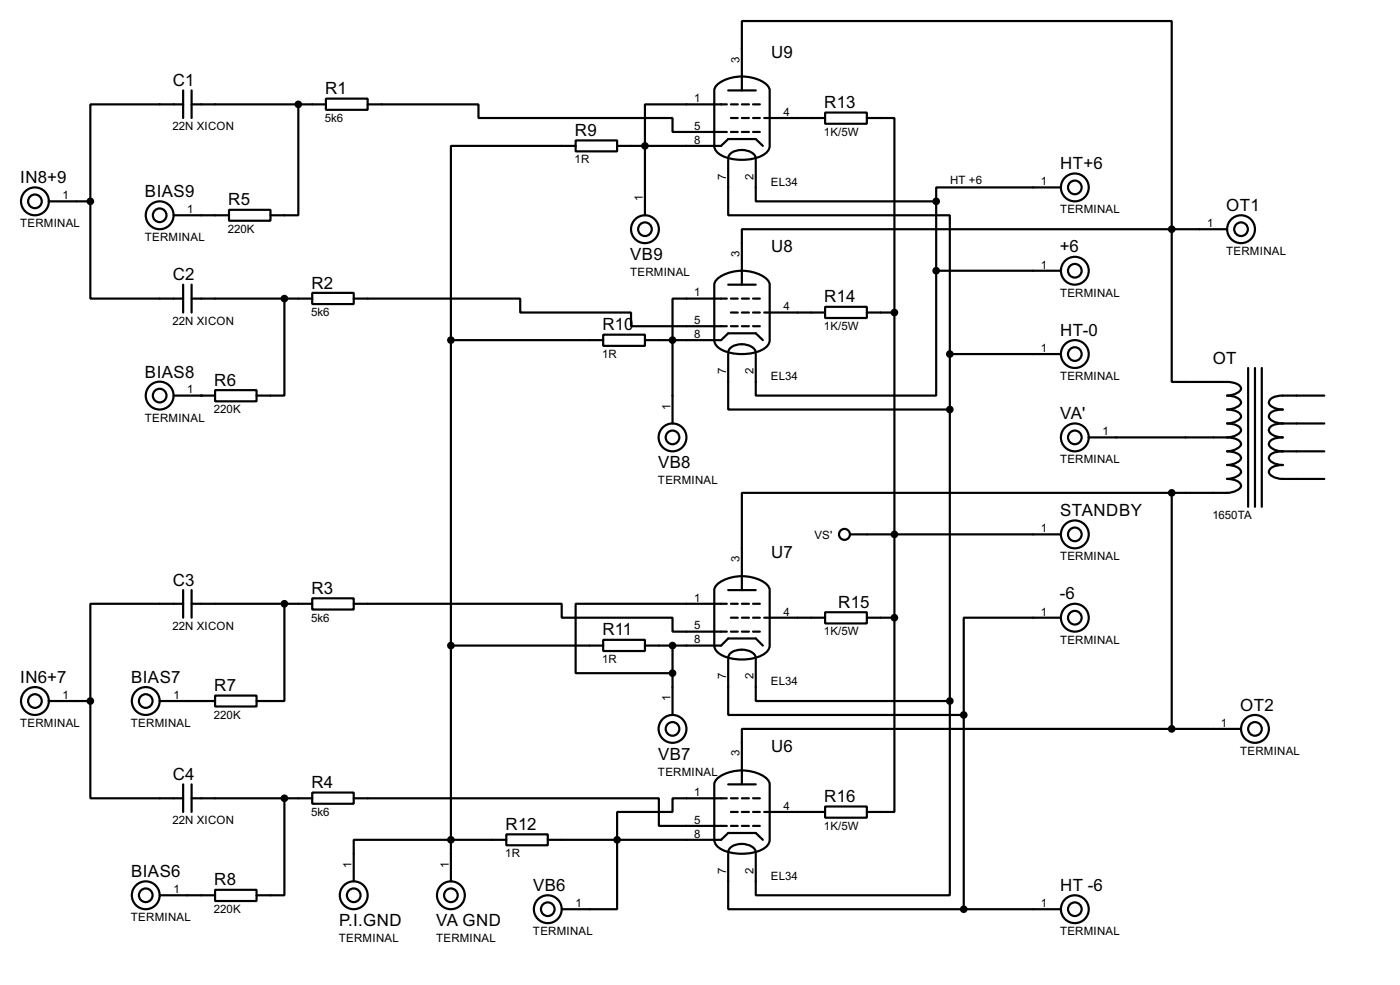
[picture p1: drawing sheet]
<svg xmlns="http://www.w3.org/2000/svg" width="256mm" height="180mm" viewBox="0 0 256 180" stroke-linecap="round" stroke-linejoin="round" font-family="sans-serif">
<g fill="none" stroke="#000" stroke-width=".4">
<path d="M33.6 19.1h-17v17.8M33.6 16.6v5M35.1 19.1h24.6M35.1 16.6v5M54.7 19.1v20.3h-5.1M59.7 18.1h7.7v2h-7.7zM67.4 19.1h20.3v2.5h35.5v2.6h10M131.3 15.6a7.5 7.5 0 0 1 9.3 0l.3 .5 .1 .5v10.1a2.21 2.21 0 0 1-1.5 1.8 8.9 8.9 0 0 1-7.8-.4l-.7-.9-.1-.5v-10.1l.1-.5zM133.2 19.1h-15v20.3M133.4 16.6h5.1M133.9 19.1h1.3M135.9 16.6v-12.7h78.8v38.1"/>
<path d="M135.9 19.1h1.3M138 19.1h1.2M8.9 36.9h7.7M16.6 36.9v17.8h17M31.8 39.4h10.2M42 38.4h7.6v2h-7.6zM105.5 25.7h7.6v2h-7.6zM105.5 26.7h-22.9v35.6M113.1 26.7h19l1.3-1.2h5.1l1.3 1.2M133.4 29.3v10.1h40.6v25.4M133.4 29a2.13 2.13 0 0 1 2.5-1.5 2.3 2.3 0 0 1 2.6 1.5M133.9 21.6h1.3"/>
<path d="M133.9 24.2h1.3M135.9 21.6h1.3M135.9 24.2h1.3M138 21.6h1.2M138 24.2h1.2M138.5 29.3v7.6h33M140 21.6h11.2M151.2 20.6h7.6v2.1h-7.6zM158.8 21.6h5.1v35.6M171.5 36.9v12.7M194.4 34.3h-22.9v2.6M33.6 52.1v5.1"/>
<path d="M35.1 54.7h22.1M35.1 52.1v5.1M52.1 54.7v17.7h-5.1M57.2 53.6h7.6v2.1h-7.6zM64.8 54.7h30.5v2.5h20.3v2.5h17.6M131.3 51.2a7.4 7.4 0 0 1 9.3 0l.3 .4 .1 .5v10.2a2.21 2.21 0 0 1-1.5 1.8 8.9 8.9 0 0 1-7.8-.4l-.7-.9-.1-.5v-10.2l.1-.5zM133.2 54.7h-10v22.8M133.4 52.1h5.1M133.9 57.2h1.3M133.9 54.7h1.3M133.9 59.7h1.3M135.9 57.2h1.3"/>
<path d="M135.9 54.7h1.3M135.9 59.7h1.3M138 57.2h1.2M138 54.7h1.2M138 59.7h1.2M140 57.2h11.2M151.2 56.2h7.6v2h-7.6zM158.8 57.2h5.1M163.9 57.2v55.9M171.5 49.6v22.8h-33v-7.6M171.5 49.6h22.9M214.7 42h-78.8v10.1"/>
<path d="M214.7 42v27.9h10.1a3.2 3.2 0 0 1 2.5 .9 .86 .86 0 0 1-.7 1.2l-1.2 .3-.6 .1a2.33 2.33 0 0 1 2.6 1.3 2.68 2.68 0 0 1-2.6 1.3 3.1 3.1 0 0 1 2.5 .9 .88 .88 0 0 1-.7 1.2l-1.2 .3-.6 .1a3.2 3.2 0 0 1 2.5 .9 .9 .9 0 0 1-.7 1.2l-1.2 .4-.6 .1M214.7 42h10.1M31.8 72.4h7.6M39.4 71.4h7.6v2.1h-7.6zM82.6 62.3h27.9M82.6 62.3v99M110.5 61.3h7.7v2h-7.7zM118.2 62.3h13.9l1.3-1.3h5.1l1.3 1.3M133.4 64.8v10.2h40.6M133.4 64.6a2.13 2.13 0 0 1 2.5-1.6 2.3 2.3 0 0 1 2.6 1.6M174 64.8v63.5M174 64.8h20.4"/>
<path d="M228.7 67.4v25.4M229.9 67.4v25.4M231.2 67.4v25.4M235 77.5a2.91 2.91 0 0 0-2.5 .9 .93 .93 0 0 0 .6 1.2l1.2 .4 .7 .1a2.91 2.91 0 0 0-2.5 .8 .91 .91 0 0 0 .6 1.2l1.2 .4 .7 .1M235 77.5h7.6M242.6 72.4h-7.6a2.87 2.87 0 0 0-2.5 .9 .88 .88 0 0 0 .6 1.2l1.2 .4 .7 .1a2.84 2.84 0 0 0-2.5 .9 .89 .89 0 0 0 .6 1.2l1.2 .3 .7 .1M155.8 97.8h38.6M199.4 80.1h25.4M214.7 90.2h-78.8v17.8M214.7 90.2v43.2M224.8 80.1a3.2 3.2 0 0 1 2.5 .8 .89 .89 0 0 1-.7 1.2l-1.2 .4-.6 .1a3.2 3.2 0 0 1 2.5 .9 .86 .86 0 0 1-.7 1.2l-1.2 .3-.6 .1a2.33 2.33 0 0 1 2.6 1.3 2.68 2.68 0 0 1-2.6 1.3 3.1 3.1 0 0 1 2.5 .9 .88 .88 0 0 1-.7 1.2l-1.2 .3-.6 .1h-10.1M235 82.6a2.91 2.91 0 0 0-2.5 .9 .88 .88 0 0 0 .6 1.2l1.2 .3 .7 .1a2.87 2.87 0 0 0-2.5 .9 .88 .88 0 0 0 .6 1.2l1.2 .4 .7 .1h7.6"/>
<path d="M235 82.6h7.6M33.6 110.5h-17v17.8M33.6 108v5.1M35.1 110.5h22.1M35.1 108v5.1M52.1 110.5v17.8h-5.1M57.2 109.5h7.6v2.1h-7.6zM64.8 110.5h38.1v2.6h20.3v2.5h10M82.6 118.2h27.9M110.5 117.1h7.7v2.1h-7.7zM118.2 118.2h13.9l1.3-1.3h5.1l1.3 1.3M123.2 118.2v12.7"/>
<path d="M131.3 107.1a7.5 7.5 0 0 1 9.3 0l.3 .4 .1 .5v10.2a2.22 2.22 0 0 1-1.5 1.8 8.7 8.7 0 0 1-7.8-.4l-.7-.9-.1-.5v-10.2l.1-.5zM133.2 110.5h-27.7v12.7h17.7M133.4 108h5.1M133.9 113.1h1.3M133.9 110.5h1.3M133.9 115.6h1.3M135.9 113.1h1.3M135.9 110.5h1.3M135.9 115.6h1.3M138 113.1h1.2M138 110.5h1.2M138 115.6h1.2"/>
<path d="M140 113.1h11.2M151.2 112.1h7.6v2h-7.6zM158.8 113.1h5.1M163.9 113.1v35.5h-5.1M194.4 113.1h-17.8v17.8M8.9 128.3h7.7M16.6 128.3v17.8h17M29.3 128.3h10.1M39.4 127.3h7.6v2h-7.6zM133.4 120.7v10.2h43.2M133.4 120.5a2.09 2.09 0 0 1 2.5-1.6 2.25 2.25 0 0 1 2.6 1.6M138.5 120.7v7.6h35.5"/>
<path d="M174 128.3v35.6h-35.5v-7.6M176.6 130.9v35.5M214.7 133.4h-78.8v10.2M214.7 133.4h12.7M33.6 143.6v5M35.1 146.1h22.1M35.1 143.6v5M52.1 146.1v17.8h-5.1M57.2 145.1h7.6v2h-7.6zM64.8 146.1h55.9v5.1h12.5M92.8 152.7h7.6v2h-7.6zM92.8 153.7h-28v7.6"/>
<path d="M100.4 153.7h31.7l1.3-1.2h5.1l1.3 1.2M131.3 142.6a7.5 7.5 0 0 1 9.3 0l.3 .5 .1 .5v10.1a2.21 2.21 0 0 1-1.5 1.8 8.9 8.9 0 0 1-7.8-.4l-.7-.9-.1-.5v-10.1l.1-.5zM133.2 146.1h-10v2.5h-10.1v17.8h-10.2M133.4 156.3v10.1h43.2M133.4 156a2.13 2.13 0 0 1 2.5-1.5 2.3 2.3 0 0 1 2.6 1.5M133.4 143.6h5.1M133.9 148.6h1.3M133.9 146.1h1.3M133.9 151.2h1.3M135.9 148.6h1.3M135.9 146.1h1.3M135.9 151.2h1.3"/>
<path d="M138 148.6h1.2M138 146.1h1.2M138 151.2h1.2M140 148.6h11.2M151.2 147.6h7.6v2.1h-7.6zM29.3 163.9h10.1M39.4 162.9h7.6v2h-7.6zM176.6 166.4h17.8"/>
<circle cx="6.4" cy="36.9" r="2.55"/>
<circle cx="6.4" cy="36.9" r="1.25"/>
<circle cx="29.2" cy="39.4" r="2.55"/>
<circle cx="29.2" cy="39.4" r="1.25"/>
<circle cx="196.9" cy="34.3" r="2.55"/>
<circle cx="196.9" cy="34.3" r="1.25"/>
<circle cx="118.1" cy="42" r="2.55"/>
<circle cx="118.1" cy="42" r="1.25"/>
<circle cx="196.9" cy="49.6" r="2.55"/>
<circle cx="196.9" cy="49.6" r="1.25"/>
<circle cx="227.3" cy="42" r="2.55"/>
<circle cx="227.3" cy="42" r="1.25"/>
<circle cx="29.2" cy="72.4" r="2.55"/>
<circle cx="29.2" cy="72.4" r="1.25"/>
<circle cx="196.9" cy="64.8" r="2.55"/>
<circle cx="196.9" cy="64.8" r="1.25"/>
<circle cx="123.2" cy="80.1" r="2.55"/>
<circle cx="123.2" cy="80.1" r="1.25"/>
<circle cx="154.7" cy="97.8" r="1"/>
<circle cx="196.9" cy="97.8" r="2.55"/>
<circle cx="196.9" cy="80.1" r="2.55"/>
<circle cx="196.9" cy="80.1" r="1.25"/>
<circle cx="196.9" cy="97.8" r="1.25"/>
<circle cx="196.9" cy="113.1" r="2.55"/>
<circle cx="196.9" cy="113.1" r="1.25"/>
<circle cx="6.4" cy="128.3" r="2.55"/>
<circle cx="6.4" cy="128.3" r="1.25"/>
<circle cx="26.7" cy="128.3" r="2.55"/>
<circle cx="26.7" cy="128.3" r="1.25"/>
<circle cx="123.2" cy="133.4" r="2.55"/>
<circle cx="123.2" cy="133.4" r="1.25"/>
<circle cx="229.9" cy="133.4" r="2.55"/>
<circle cx="229.9" cy="133.4" r="1.25"/>
<circle cx="26.7" cy="163.9" r="2.55"/>
<circle cx="26.7" cy="163.9" r="1.25"/>
<circle cx="64.8" cy="163.9" r="2.55"/>
<circle cx="64.8" cy="163.9" r="1.25"/>
<circle cx="82.6" cy="163.9" r="2.55"/>
<circle cx="82.6" cy="163.9" r="1.25"/>
<circle cx="100.3" cy="166.4" r="2.55"/>
<circle cx="100.3" cy="166.4" r="1.25"/>
<circle cx="196.9" cy="166.4" r="2.55"/>
<circle cx="196.9" cy="166.4" r="1.25"/>
</g>
<circle cx="36.9" cy="72.4" r=".2" fill="#000"/>
<g fill="#000" stroke="#000" stroke-width=".4">
<circle cx="54.6" cy="19.1" r=".5"/>
<circle cx="16.5" cy="36.9" r=".5"/>
<circle cx="118.1" cy="26.7" r=".5"/>
<circle cx="171.5" cy="36.9" r=".5"/>
<circle cx="52.1" cy="54.7" r=".5"/>
<circle cx="163.8" cy="57.2" r=".5"/>
<circle cx="171.5" cy="49.6" r=".5"/>
<circle cx="214.6" cy="42" r=".5"/>
<circle cx="82.6" cy="62.3" r=".5"/>
<circle cx="123.2" cy="62.3" r=".5"/>
<circle cx="174" cy="64.8" r=".5"/>
<circle cx="174" cy="75" r=".5"/>
<circle cx="163.8" cy="97.8" r=".5"/>
<circle cx="214.6" cy="90.2" r=".5"/>
<circle cx="52.1" cy="110.5" r=".5"/>
<circle cx="82.6" cy="118.2" r=".5"/>
<circle cx="123.2" cy="118.2" r=".5"/>
<circle cx="163.8" cy="113.1" r=".5"/>
<circle cx="16.5" cy="128.3" r=".5"/>
<circle cx="123.2" cy="123.2" r=".5"/>
<circle cx="174" cy="128.3" r=".5"/>
<circle cx="176.5" cy="130.9" r=".5"/>
<circle cx="214.6" cy="133.4" r=".5"/>
<circle cx="52.1" cy="146.1" r=".5"/>
<circle cx="82.6" cy="153.7" r=".5"/>
<circle cx="113" cy="153.7" r=".5"/>
<circle cx="176.5" cy="166.4" r=".5"/>
</g>
<g font-size="3.5">
<text x="141.3" y="10.6">U9</text>
<text x="31.7" y="15.7">C1</text>
<text x="59.6" y="17.3">R1</text>
<text x="151" y="19.8">R13</text>
<text x="105.3" y="24.9">R9</text>
<text x="3.7" y="33.5">IN8+9</text>
<text x="194.2" y="31">HT+6</text>
<text x="26.6" y="36">BIAS9</text>
<text x="41.8" y="37.6">R5</text>
<text x="224.7" y="38.6">OT1</text>
<text x="115.5" y="47.6">VB9</text>
<text x="141.3" y="46.2">U8</text>
<text x="194.2" y="46.2">+6</text>
<text x="31.7" y="51.3">C2</text>
<text x="57.1" y="52.8">R2</text>
<text x="151" y="55.4">R14</text>
<text x="110.4" y="60.5">R10</text>
<text x="194.2" y="61.4">HT-0</text>
<text x="26.6" y="69.1">BIAS8</text>
<text x="39.3" y="70.6">R6</text>
<text x="222.2" y="66.6">OT</text>
<text x="194.2" y="76.7">VA'</text>
<text x="120.6" y="85.7">VB8</text>
<text x="194.2" y="94.5">STANDBY</text>
<text x="31.7" y="107.2">C3</text>
<text x="141.3" y="102.1">U7</text>
<text x="57.1" y="108.7">R3</text>
<text x="153.6" y="111.3">R15</text>
<text x="194.2" y="109.7">-6</text>
<text x="110.4" y="116.3">R11</text>
<text x="3.7" y="125">IN6+7</text>
<text x="24" y="125">BIAS7</text>
<text x="39.3" y="126.5">R7</text>
<text x="227.2" y="130.1">OT2</text>
<text x="141.3" y="137.7">U6</text>
<text x="31.7" y="142.8">C4</text>
<text x="120.6" y="139">VB7</text>
<text x="57.1" y="144.3">R4</text>
<text x="151" y="146.8">R16</text>
<text x="92.6" y="151.9">R12</text>
<text x="24" y="160.5">BIAS6</text>
<text x="39.3" y="162.1">R8</text>
<text x="97.7" y="163.1">VB6</text>
<text x="194.2" y="163.1">HT -6</text>
<text x="62.1" y="169.5">P.I.GND</text>
<text x="79.9" y="169.5">VA GND</text>
</g>
<g font-size="2.4">
<text x="135.5" y="11.5" transform="rotate(-90 135.5 11.5)">3</text>
<text x="31.6" y="23.8">22N XICON</text>
<text x="59.5" y="22.3">5k6</text>
<text x="127.2" y="23.8">5</text>
<text x="127.2" y="18.7">1</text>
<text x="143.6" y="21.2">4</text>
<text x="105.3" y="29.9">1R</text>
<text x="127.2" y="26.3">8</text>
<text x="151" y="24.9">1K/5W</text>
<text x="133" y="33" transform="rotate(-90 133 33)">7</text>
<text x="138.1" y="33" transform="rotate(-90 138.1 33)">2</text>
<text x="141.2" y="34">EL34</text>
<text x="174" y="33.7">HT +6</text>
<text x="190.7" y="33.9">1</text>
<text x="3.7" y="41.6">TERMINAL</text>
<text x="11.5" y="36.5">1</text>
<text x="34.3" y="39">1</text>
<text x="117.8" y="36.9" transform="rotate(-90 117.8 36.9)">1</text>
<text x="194.2" y="39.1">TERMINAL</text>
<text x="221.2" y="41.6">1</text>
<text x="26.5" y="44.1">TERMINAL</text>
<text x="41.8" y="42.6">220K</text>
<text x="135.5" y="47" transform="rotate(-90 135.5 47)">3</text>
<text x="224.6" y="46.7">TERMINAL</text>
<text x="115.4" y="50.5">TERMINAL</text>
<text x="190.7" y="49.2">1</text>
<text x="31.6" y="59.4">22N XICON</text>
<text x="57" y="57.9">5k6</text>
<text x="127.2" y="59.3">5</text>
<text x="127.2" y="54.3">1</text>
<text x="143.6" y="56.8">4</text>
<text x="194.2" y="54.3">TERMINAL</text>
<text x="110.3" y="65.5">1R</text>
<text x="127.2" y="61.9">8</text>
<text x="151" y="60.4">1K/5W</text>
<text x="190.7" y="64.4">1</text>
<text x="34.3" y="72">1</text>
<text x="133" y="68.5" transform="rotate(-90 133 68.5)">7</text>
<text x="138.1" y="68.5" transform="rotate(-90 138.1 68.5)">2</text>
<text x="141.2" y="69.5">EL34</text>
<text x="194.2" y="69.5">TERMINAL</text>
<text x="26.5" y="77.2">TERMINAL</text>
<text x="39.2" y="75.7">220K</text>
<text x="122.8" y="75" transform="rotate(-90 122.8 75)">1</text>
<text x="202" y="79.7">1</text>
<text x="120.5" y="88.6">TERMINAL</text>
<text x="194.2" y="84.8">TERMINAL</text>
<text x="222.1" y="95">1650TA</text>
<text x="149.2" y="98.6">VS'</text>
<text x="190.7" y="97.4">1</text>
<text x="135.5" y="102.9" transform="rotate(-90 135.5 102.9)">3</text>
<text x="194.2" y="102.6">TERMINAL</text>
<text x="57" y="113.8">5k6</text>
<text x="127.2" y="110.1">1</text>
<text x="143.6" y="112.7">4</text>
<text x="190.7" y="112.7">1</text>
<text x="31.6" y="115.3">22N XICON</text>
<text x="127.2" y="115.2">5</text>
<text x="127.2" y="117.8">8</text>
<text x="151" y="116.3">1K/5W</text>
<text x="194.2" y="117.8">TERMINAL</text>
<text x="110.3" y="121.4">1R</text>
<text x="133" y="124.4" transform="rotate(-90 133 124.4)">7</text>
<text x="138.1" y="124.4" transform="rotate(-90 138.1 124.4)">2</text>
<text x="141.2" y="125.4">EL34</text>
<text x="11.5" y="127.9">1</text>
<text x="31.8" y="127.9">1</text>
<text x="39.2" y="131.5">220K</text>
<text x="122.8" y="128.3" transform="rotate(-90 122.8 128.3)">1</text>
<text x="3.7" y="133.1">TERMINAL</text>
<text x="24" y="133.1">TERMINAL</text>
<text x="223.7" y="133">1</text>
<text x="120.5" y="142">TERMINAL</text>
<text x="135.5" y="138.5" transform="rotate(-90 135.5 138.5)">3</text>
<text x="227.2" y="138.1">TERMINAL</text>
<text x="57" y="149.3">5k6</text>
<text x="127.2" y="145.7">1</text>
<text x="143.6" y="148.2">4</text>
<text x="31.6" y="150.8">22N XICON</text>
<text x="127.2" y="150.8">5</text>
<text x="127.2" y="153.3">8</text>
<text x="151" y="151.9">1K/5W</text>
<text x="64.4" y="158.8" transform="rotate(-90 64.4 158.8)">1</text>
<text x="82.2" y="158.8" transform="rotate(-90 82.2 158.8)">1</text>
<text x="92.6" y="156.9">1R</text>
<text x="133" y="160" transform="rotate(-90 133 160)">7</text>
<text x="138.1" y="160" transform="rotate(-90 138.1 160)">2</text>
<text x="141.2" y="161">EL34</text>
<text x="31.8" y="163.5">1</text>
<text x="39.2" y="167.1">220K</text>
<text x="105.5" y="166">1</text>
<text x="190.7" y="166">1</text>
<text x="24" y="168.6">TERMINAL</text>
<text x="62.1" y="172.4">TERMINAL</text>
<text x="79.9" y="172.4">TERMINAL</text>
<text x="97.6" y="171.2">TERMINAL</text>
<text x="194.2" y="171.2">TERMINAL</text>
</g>
</svg>
